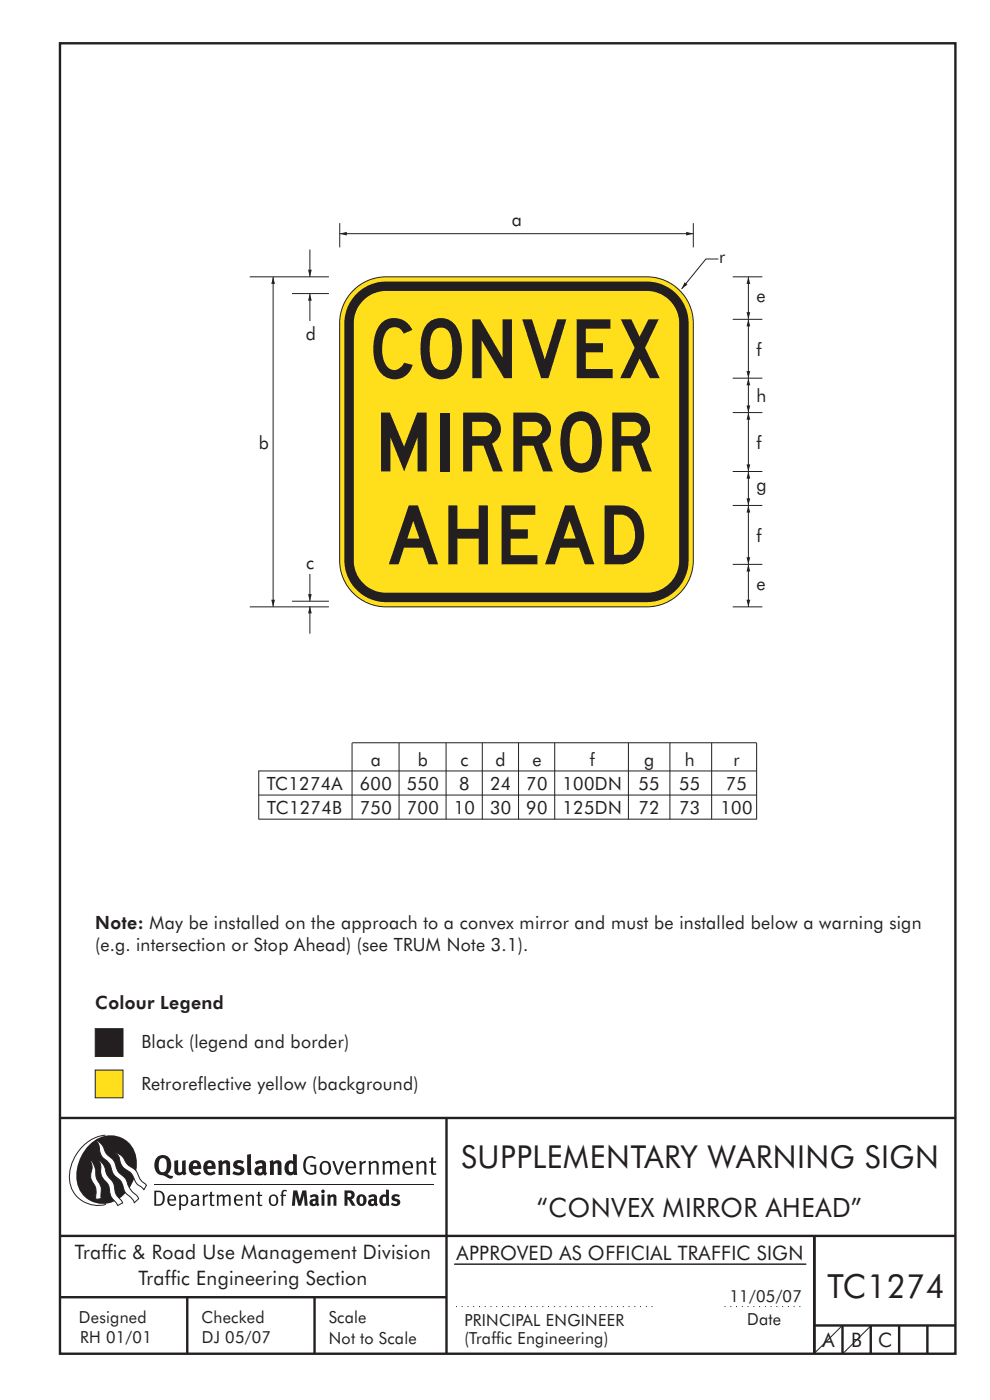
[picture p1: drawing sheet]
<svg xmlns="http://www.w3.org/2000/svg" width="210mm" height="297mm" viewBox="0 0 210 297" stroke-linecap="round" stroke-linejoin="round" font-family="sans-serif">
<g fill="none" stroke="#231f20" stroke-width=".51">
<path d="M12.7 9.2h190v278h-190zM12.7 237.2h190M94.7 237.1v50.1M12.7 262.2h190.1M12.7 275.2h82M39.7 275.2v12M66.7 275.2v12M172.7 262.2v25M172.7 281.2h30M178.7 281.2v6M184.7 281.2v6M190.7 281.2v6"/>
<path d="M196.7 281.2v6"/>
</g>
<path d="M96.4 268.2h74.6" fill="none" stroke="#231f20" stroke-width=".21"/>
<path d="M96.7 277.2h42.6" fill="none" stroke="#231f20" stroke-width=".21" stroke-dasharray=".2 1" stroke-linecap="butt"/>
<g fill="#231f20">
<path d="M64.9 245.6a1.61 1.61 0 0 1 2.1 0l-.2 .3a1.17 1.17 0 0 0-1.4-.2 1.17 1.17 0 0 0-.6 1.3 1.42 1.42 0 0 0 1.2 1.8l.7-.1v-1.2h-.8l-.1-.4h1.3v1.8a1.82 1.82 0 0 1-2.2 0 1.82 1.82 0 0 1-.6-2.1l.2-.7z" fill-rule="evenodd"/>
<path d="M68.2 246.5a1.77 1.77 0 0 0 .4 2.7 1.39 1.39 0 0 0 1.4-.5 1.39 1.39 0 0 0 .2-1.5 1.19 1.19 0 0 0-2-.7zM68.5 246.8a.83 .83 0 0 1 1 .1 .83 .83 0 0 1 .2 .9 .75 .75 0 0 1-.6 1.1 .75 .75 0 0 1-.8-.9v-.9z" fill-rule="evenodd"/>
<path d="M70.5 246.3h.4l.8 2.4 .8-2.4h.5l-1.1 2.9h-.4z" fill-rule="evenodd"/>
<path d="M73.6 246.7a1.74 1.74 0 0 0 .5 2.5l.9-.1 .5-.2-.2-.3a.89 .89 0 0 1-1.1 .2 .89 .89 0 0 1-.4-1h1.7a1.15 1.15 0 0 0-.4-1.4 1.15 1.15 0 0 0-1.5 .3zM74 246.8a.67 .67 0 0 1 .8-.1 .67 .67 0 0 1 .3 .8h-1.3z" fill-rule="evenodd"/>
<path d="M76.2 246.4l.4-.1 .1 .4 .5-.4h.5l-.2 .5a.61 .61 0 0 0-.8 .6v1.8h-.4z" fill-rule="evenodd"/>
<path d="M78.1 246.4l.5-.1 .1 .4a.89 .89 0 0 1 .9-.4 .89 .89 0 0 1 .7 .7v2.2h-.4v-2.2l-.1-.2-.3-.1-.8 .3v2.2h-.4z" fill-rule="evenodd"/>
<path d="M81.1 246.4l.4-.1 .1 .4a.83 .83 0 0 1 .8-.4 .83 .83 0 0 1 .7 .4 .86 .86 0 0 1 .9-.4 .86 .86 0 0 1 .7 .7v2.2h-.4l-.1-2.4a.5 .5 0 0 0-.8 .1l-.2 .2v2.1h-.5v-2.3l-.4-.2-.7 .3v2.2h-.4z" fill-rule="evenodd"/>
<path d="M85.7 246.7a1.74 1.74 0 0 0 .5 2.5l.9-.1 .5-.2-.2-.3a.89 .89 0 0 1-1.1 .2 .89 .89 0 0 1-.4-1h1.7a1.15 1.15 0 0 0-.5-1.4 1.15 1.15 0 0 0-1.4 .3zM86 246.8a.67 .67 0 0 1 .9-.1 .67 .67 0 0 1 .3 .8h-1.3z" fill-rule="evenodd"/>
<path d="M88.3 246.4l.4-.1 .1 .4a.89 .89 0 0 1 .9-.4 .89 .89 0 0 1 .7 .7v2.2h-.4v-2.2l-.1-.2-.3-.1-.8 .3v2.2h-.4z" fill-rule="evenodd"/>
<path d="M91.5 245.6l.4-.1v.8h.7l-.2 .4h-.5v2.1l.1 .1h.5l.1 .3a.71 .71 0 0 1-1.2-.6v-1.9h-.3v-.4h.3z" fill-rule="evenodd"/>
<path d="M37 246.3l.8-.2v2a.46 .46 0 0 0 .2 .6 .46 .46 0 0 0 .6-.2v-2.2l.8-.2v2.4l.2 .5-.6 .3-.2-.3a1.03 1.03 0 0 1-1.2 .3 1.03 1.03 0 0 1-.6-1.1z" fill-rule="evenodd"/>
<path d="M40.4 246.5a1.64 1.64 0 0 0 0 2.3 1.64 1.64 0 0 0 2.3 .1l-.4-.4a.78 .78 0 0 1-.9 .2 .78 .78 0 0 1-.5-.7h1.8a1.37 1.37 0 0 0-.6-1.7 1.37 1.37 0 0 0-1.7 .2zM41 246.9a.48 .48 0 0 1 .7-.1 .48 .48 0 0 1 .2 .6h-1z" fill-rule="evenodd"/>
<path d="M43.5 246.5a1.65 1.65 0 0 0-.2 2 1.65 1.65 0 0 0 1.9 .7l.5-.3-.3-.4a.78 .78 0 0 1-.9 .3 .78 .78 0 0 1-.5-.8h1.8a1.37 1.37 0 0 0-.6-1.7 1.37 1.37 0 0 0-1.7 .2zM44.1 246.9a.48 .48 0 0 1 .6-.1 .48 .48 0 0 1 .2 .6h-.9z" fill-rule="evenodd"/>
<path d="M46.3 246.3l.7-.2 .1 .4a.95 .95 0 0 1 1-.3 .95 .95 0 0 1 .7 .8v2.3h-.8v-2.3l-.3-.2-.5 .3v2.2h-.8z" fill-rule="evenodd"/>
<path d="M49.7 246.5a1.73 1.73 0 0 1 2-.1l-.2 .5-.6-.2a.42 .42 0 0 0-.6 .3l.2 .2a1.23 1.23 0 0 1 1.4 1.1 1.47 1.47 0 0 1-2.3 .9l-.3-.2 .3-.6 .7 .3a.47 .47 0 0 0 .7-.3 .87 .87 0 0 0-1-.5l-.4-.2-.1-.4z" fill-rule="evenodd"/>
<path d="M54.1 246.5l.3 .6 .3-.2a.62 .62 0 0 1 .9 .1v.4a1.21 1.21 0 0 0-1.3 .3 1.21 1.21 0 0 0-.2 1.3 1.19 1.19 0 0 0 1.7 0l.5 .4 .4-.5-.3-.3v-1.4a.96 .96 0 0 0-1.3-1.1zM55 248l.6-.1v.7a.43 .43 0 0 1-.6 .1 .43 .43 0 0 1 0-.7z" fill-rule="evenodd"/>
<path d="M57.2 246.3l.7-.2 .1 .4a.95 .95 0 0 1 1-.3 .95 .95 0 0 1 .7 .8v2.3h-.8v-2.3l-.3-.2-.5 .3v2.2h-.8z" fill-rule="evenodd"/>
<path d="M62.2 244.8v1.5a1.29 1.29 0 0 0-1.4 .2 1.29 1.29 0 0 0-.5 1.3 1.24 1.24 0 0 0 .5 1.3 1.24 1.24 0 0 0 1.5 0l.1 .2h.7l-.1-4.4zM61.5 246.9l.4-.1 .3 .2v1.5l-.3 .1a.48 .48 0 0 1-.6-.4 1.52 1.52 0 0 1 .2-1.3z" fill-rule="evenodd"/>
<path d="M52.4 245l.8-.2 .2 4.5h-.8l-.1-.2z" fill-rule="evenodd"/>
</g>
<path d="M22.4 240.8a9 9 0 0 0-7.4 10.9 6.2 6.2 0 0 0 7.5 3.8M32.7 251.4h59.4" fill="none" stroke="#231f20" stroke-width=".21"/>
<path d="M19.1 242.7a5.7 5.7 0 0 1 6.5-1.4 5.7 5.7 0 0 1 3.4 5.7 8.6 8.6 0 0 1-6.2 8.3 5.7 5.7 0 0 1-6.5-7 9.9 9.9 0 0 1 2.8-5.6z" fill-rule="evenodd" fill="#231f20"/>
<path d="M24.4 244.5a3.1 3.1 0 0 1 2.3 2.2l.8 .7a3.2 3.2 0 0 1 2 2.4l.4 .6 1.2 1.1-.6 .9-.2-.3a3.5 3.5 0 0 1-1.9-2.1 3.8 3.8 0 0 0-2.1-2.2 3.5 3.5 0 0 1-1-2.2zM20.4 241.9a3.4 3.4 0 0 1 1.9 2.4l.7 .9a3.3 3.3 0 0 1 1.7 2.6 4.4 4.4 0 0 0 1.7 2l.3 .3a6.1 6.1 0 0 0 2.5 3.7l.2 .5-.9 .9a6.1 6.1 0 0 0-1.9-2.3l-.4-.7a3.6 3.6 0 0 0-1.9-2.8l-.6-1a3.6 3.6 0 0 0-1.9-2.8 3.7 3.7 0 0 1-.8-2.4zM21 246.1a3.4 3.4 0 0 1 1.5 2.7l.6 1a3.8 3.8 0 0 1 1.4 3.1l.3 .7 1.2 1.6-1 .5-.5-.7a3.2 3.2 0 0 1-1.3-2.8 4.3 4.3 0 0 0-1.4-2.2 4.7 4.7 0 0 1-.5-3zM19.2 246.1a5.1 5.1 0 0 1 1.2 3.7l.3 .7a3.1 3.1 0 0 1 .7 2.9l.1 .9-1.1 .2-.1-.8a3.5 3.5 0 0 0-.9-3.3 3.6 3.6 0 0 1 .1-2.5z" fill-rule="evenodd" fill="#fff" stroke="#231f20" stroke-width=".21"/>
<g fill="#231f20">
<path d="M33.4 245.5a2.51 2.51 0 0 0 .4 3.7l.8 .1a2.78 2.78 0 0 0 2 .7l.2-.6h-.6l-.7-.3a2.56 2.56 0 0 0 0-3.8 1.83 1.83 0 0 0-2.1 .2zM34 245.8a.87 .87 0 0 1 1 .1 .87 .87 0 0 1 .4 .9v.4a1.17 1.17 0 0 1-.9 1.5l-.3-.1a2.38 2.38 0 0 1-.2-2.8z" fill-rule="evenodd"/>
<path d="M33.1 252.9v2.6a1.12 1.12 0 0 0 1.2-.3 1.12 1.12 0 0 0 .2-1.2l-.1-.5-.3-.5zM32.7 252.6h1.1a1.67 1.67 0 0 1 1.2 1.6 1.67 1.67 0 0 1-1.3 1.6h-1zM36.1 253.9l-.2 .5h1.1a.55 .55 0 0 0-.3-.6 .55 .55 0 0 0-.6 .1zM35.8 253.7a.95 .95 0 0 1 1.2-.1 .95 .95 0 0 1 .4 1.1h-1.5a.72 .72 0 0 0 .4 .8 .72 .72 0 0 0 .9-.2l.1 .3a1.15 1.15 0 0 1-1.5 0 1.15 1.15 0 0 1-.2-1.5zM38.4 254.1v1.1a.7 .7 0 0 0 .9 .2 .7 .7 0 0 0 .2-.9 .61 .61 0 0 0-.4-.7 .61 .61 0 0 0-.7 .3zM38 253.5l.3-.1 .1 .4a.95 .95 0 0 1 1.2-.2 .95 .95 0 0 1 .3 1.2 .92 .92 0 0 1-.5 .9 .92 .92 0 0 1-1-.1v1.1l-.4 .1zM40.9 254.8a.5 .5 0 0 0 .2 .8 .5 .5 0 0 0 .7-.4v-.6zM40.5 253.7a1 1 0 0 1 1.7 .3v1.4l.2 .2-.2 .3-.3-.4a.78 .78 0 0 1-1.4 0 .78 .78 0 0 1 .8-1.1h.5a.58 .58 0 0 0-.3-.7 .58 .58 0 0 0-.7 .2zM43 253.5l.3-.1 .1 .4 .3-.3 .5-.1-.2 .4a.52 .52 0 0 0-.6 .5v1.5h-.4zM44.6 252.9l.4-.1-.1 .7h.6l-.1 .2h-.5v1.5a.35 .35 0 0 0 .6 .3v.3a.57 .57 0 0 1-.6 .1 .57 .57 0 0 1-.3-.6v-1.6h-.3v-.2h.3zM45.9 253.5l.4-.1 .1 .4 .2-.2a.64 .64 0 0 1 1 .2 .7 .7 0 0 1 .8-.4 .7 .7 0 0 1 .5 .6v1.8h-.4v-1.7l-.2-.4-.7 .4v1.7h-.3v-1.7a.38 .38 0 0 0-.3-.4 .38 .38 0 0 0-.5 .2l-.1 .2v1.7h-.4zM50.2 253.9l-.2 .5h1.1a.55 .55 0 0 0-.2-.6 .55 .55 0 0 0-.7 .1zM49.9 253.7a.95 .95 0 0 1 1.2-.1 .95 .95 0 0 1 .4 1.1h-1.5a.72 .72 0 0 0 .4 .8 .72 .72 0 0 0 .9-.2l.1 .3a1.15 1.15 0 0 1-1.5 0 1.15 1.15 0 0 1-.2-1.5zM52.1 253.5l.3-.1 .1 .4a.72 .72 0 0 1 .8-.4 .72 .72 0 0 1 .6 .6v1.8h-.4v-1.6a.45 .45 0 0 0-.3-.5 .45 .45 0 0 0-.5 .2l-.2 .2v1.7h-.3zM54.7 252.9l.4-.1v.7h.6l-.1 .2h-.5v1.5a.35 .35 0 0 0 .5 .3v.3a.57 .57 0 0 1-.6 .1 .57 .57 0 0 1-.3-.6v-1.6h-.3v-.2h.3zM57.6 253.8l-.2 .8a.65 .65 0 0 0 .3 .8 .65 .65 0 0 0 .8-.2l.1-.1a.93 .93 0 0 0-.7-1.4zM57.3 253.7a1.12 1.12 0 0 1 1.4 0 1.12 1.12 0 0 1 .2 1.5 1.01 1.01 0 0 1-1.2 .6 1.01 1.01 0 0 1-.7-1.2zM59.9 252.6l.5-.2 .5 .1-.2 .3-.3-.1-.3 .2v.6h.6l-.1 .2h-.5v2.1h-.4v-2.1h-.2v-.2h.2zM62.2 252.5l-.3 3.3h.7l.1-2.3 .6 2.3h.5l.7-2.3 .1 2.3h.7l-.3-3.3h-.9l-.5 2.2-.5-2.2zM65.7 253.7l.3 .4a.51 .51 0 0 1 .5-.3 .51 .51 0 0 1 .4 .4v.1a.88 .88 0 0 0-1.1 .3 .88 .88 0 0 0 .2 1.2 .9 .9 0 0 0 1.1-.2l.3 .3 .4-.4-.3-.3v-1a.87 .87 0 0 0-.4-.9 .87 .87 0 0 0-1 .2zM66.4 254.8l.5-.1v.6l-.1 .1h-.3l-.2-.2zM68.2 253.4v2.4h.6v-2.5zM68.1 252.7a.4 .4 0 0 0 .8 0 .4 .4 0 0 0-.8 0zM69.4 253.5l.1 2.3h.6v-1.7a.33 .33 0 0 1 .4-.2 .33 .33 0 0 1 .2 .3v1.6h.7v-1.8a.75 .75 0 0 0-.6-.6 .75 .75 0 0 0-.8 .2v-.3zM73.1 252.5v3.3h.6v-1.4l.3 .3 .7 1.1h.7l-.9-1.4a.94 .94 0 0 0 .7-1 .94 .94 0 0 0-.9-.9zM73.7 253.1a.51 .51 0 0 1 .7 .1 .51 .51 0 0 1-.1 .7h-.6zM75.9 253.7a1.19 1.19 0 0 0-.1 1.7 1.19 1.19 0 0 0 1.7 0 1.19 1.19 0 0 0 0-1.6 1.19 1.19 0 0 0-1.6-.1zM76.5 253.9l.2-.1a.99 .99 0 0 1 0 1.6 1.06 1.06 0 0 1-.2-1.5zM78.1 253.7l.3 .4a.51 .51 0 0 1 .5-.3 .51 .51 0 0 1 .4 .4v.1a.88 .88 0 0 0-1.1 .3 .88 .88 0 0 0 .2 1.2 .9 .9 0 0 0 1.1-.2l.3 .3 .4-.4-.2-.3v-1a.87 .87 0 0 0-.5-.9 .87 .87 0 0 0-1 .2zM78.9 254.8l.4-.1v.6l-.1 .1h-.3l-.2-.2zM81.9 252.3v1.2a1.2 1.2 0 0 0-1.4 .6 1.2 1.2 0 0 0 .2 1.4l.5 .3 .8-.1v.1h.6l-.1-3.4zM81.4 253.9l.5 .1-.1 1.2a.46 .46 0 0 1-.5 0 .46 .46 0 0 1-.2-.6zM83.3 253.5a.79 .79 0 0 0-.2 1 .79 .79 0 0 0 1 .4 .33 .33 0 0 1 0 .5 .33 .33 0 0 1-.5-.1l-.5-.2-.2 .5a1.15 1.15 0 0 0 1.2 .3 1.15 1.15 0 0 0 .8-1 1.49 1.49 0 0 0-1.2-.8 .4 .4 0 0 1 .3-.3 .4 .4 0 0 1 .4 .1l.2 .1 .2-.4a1.47 1.47 0 0 0-1.5-.1z" fill-rule="evenodd"/>
</g>
<path d="M153.7 277.2h16.7" fill="none" stroke="#231f20" stroke-width=".21" stroke-dasharray=".2 1" stroke-linecap="butt"/>
<path d="M178.6 281.2l-5.9 5.9" fill="none" stroke="#231f20" stroke-width=".21"/>
<path d="M74.5 62a9.8 9.8 0 0 1 7.4-3.3h55.3a9.9 9.9 0 0 1 9.9 9.9v50.3a9.9 9.9 0 0 1-9.9 9.8h-55.3a9.9 9.9 0 0 1-9.9-9.8v-50.3a9.8 9.8 0 0 1 2.5-6.6z" fill-rule="evenodd" fill="#ffdf1b" stroke="#231f20" stroke-width=".21"/>
<path d="M75.6 62.3a8.8 8.8 0 0 1 6.3-2.6h55.3a8.9 8.9 0 0 1 8.9 8.9v50.3a8.9 8.9 0 0 1-8.9 8.8h-55.3a8.9 8.9 0 0 1-8.9-8.8v-50.3a8.8 8.8 0 0 1 2.6-6.3z" fill-rule="evenodd" fill="#231f20"/>
<path d="M77.1 63.7a6.8 6.8 0 0 1 4.8-2h55.3a6.9 6.9 0 0 1 6.9 6.9v50.3a6.9 6.9 0 0 1-6.9 6.8h-55.3a6.9 6.9 0 0 1-6.9-6.8v-50.3a6.8 6.8 0 0 1 2.1-4.9z" fill-rule="evenodd" fill="#ffdf1b"/>
<path d="M155.4 119.7h6.3M158.7 119.7v9" fill="none" stroke="#231f20" stroke-width=".21"/>
<g fill="#231f20">
<path d="M158.7 119.7l.4 1.5h-.7z"/>
<path d="M158.4 127.2h.7l-.4 1.5z"/>
</g>
<path d="M158.7 107.2v12.5" fill="none" stroke="#231f20" stroke-width=".21"/>
<g fill="#231f20">
<path d="M158.7 107.2l.4 1.5h-.7z"/>
<path d="M158.4 118.2h.7l-.4 1.5z"/>
</g>
<path d="M72.1 49.6h75M147.1 47.3v5.2" fill="none" stroke="#231f20" stroke-width=".21"/>
<g fill="#231f20">
<path d="M72.1 49.6l1.5-.4v.8z"/>
<path d="M145.5 49.2l1.6 .4-1.6 .4z"/>
</g>
<path d="M152.4 54.9h-2.7l-5.1 6.4" fill="none" stroke="#231f20" stroke-width=".21"/>
<path d="M145.2 59.9l.6 .5-1.2 .9z" fill="#231f20"/>
<path d="M155.4 107.2h6.3M158.7 100v7.2" fill="none" stroke="#231f20" stroke-width=".21"/>
<g fill="#231f20">
<path d="M158.7 100l.4 1.5h-.7z"/>
<path d="M158.4 105.7h.7l-.4 1.5z"/>
</g>
<path d="M155.4 58.7h6.3M158.7 58.7v9" fill="none" stroke="#231f20" stroke-width=".21"/>
<g fill="#231f20">
<path d="M158.7 58.7l.4 1.5h-.7z"/>
<path d="M158.4 66.2h.7l-.4 1.5z"/>
</g>
<path d="M155.4 67.7h6.3M158.7 67.7v12.5M155.4 80.2h6.3" fill="none" stroke="#231f20" stroke-width=".21"/>
<g fill="#231f20">
<path d="M158.7 67.7l.4 1.5h-.7z"/>
<path d="M158.4 78.7h.7l-.4 1.5z"/>
</g>
<path d="M158.7 87.5v12.5M155.4 100h6.3" fill="none" stroke="#231f20" stroke-width=".21"/>
<g fill="#231f20">
<path d="M158.7 87.5l.4 1.5h-.7z"/>
<path d="M158.4 98.5h.7l-.4 1.5z"/>
</g>
<path d="M155.4 87.5h6.3M158.7 80.2v7.3" fill="none" stroke="#231f20" stroke-width=".21"/>
<g fill="#231f20">
<path d="M158.7 80.2l.4 1.5h-.7z"/>
<path d="M158.4 86h.7l-.4 1.5z"/>
</g>
<path d="M72.1 47.3v5.2M65.7 128.6v5.8M155.4 128.7h6.3" fill="none" stroke="#231f20" stroke-width=".21"/>
<path d="M65.7 128.6l.4 1.5h-.8z" fill="#231f20"/>
<path d="M53 58.7h16.8M61.9 62.3h7.9M65.7 62.3v5.8M53 128.7h16.8M61.9 127.5h7.9" fill="none" stroke="#231f20" stroke-width=".21"/>
<path d="M65.7 62.3l.4 1.5h-.8z" fill="#231f20"/>
<path d="M65.7 52.9v5.8" fill="none" stroke="#231f20" stroke-width=".21"/>
<path d="M65.3 57.2h.8l-.4 1.5z" fill="#231f20"/>
<path d="M65.7 121.8v5.7" fill="none" stroke="#231f20" stroke-width=".21"/>
<path d="M65.3 126h.8l-.4 1.5z" fill="#231f20"/>
<path d="M57.9 58.7v70" fill="none" stroke="#231f20" stroke-width=".21"/>
<g fill="#231f20">
<path d="M57.9 58.7l.4 1.5h-.8z"/>
<path d="M57.5 127.2h.8l-.4 1.5z"/>
</g>
<g fill="none" stroke="#231f20" stroke-width=".21">
<path d="M74.7 157.6v16.2M74.7 157.6h85.8M84.7 157.6v16.2M94.6 157.6v16.2M102.3 157.6v16.2M110 157.6v16.2M117.7 157.6v16.2M133.3 157.6v16.2M142.1 157.6v16.2M151 157.6v16.2M160.5 157.6v16.2M54.9 163.6h105.6"/>
<path d="M54.9 168.7h105.6M54.9 173.8h105.6M54.9 163.5v10.3M184.8 281.2l-6 5.9"/>
</g>
<path d="M20.2 227h5.9v5.9h-5.9z" fill-rule="evenodd" fill="#ffdf1b" stroke="#231f20" stroke-width=".21"/>
<path d="M20.2 218.2h5.9v5.9h-5.9z" fill-rule="evenodd" fill="#231f20" stroke="#231f20" stroke-width=".21"/>
<g font-size="12.5" fill="#231f20">
<text x="79.1" y="80.2">CONVEX</text>
<text x="80.8" y="100">MIRROR</text>
<text x="82.5" y="119.7">AHEAD</text>
</g>
<text font-size="7.1" fill="#231f20" x="175.5" y="275.3">TC1274</text>
<text font-size="6.7" fill="#231f20" x="97.9" y="247.8">SUPPLEMENTARY WARNING SIGN</text>
<text font-size="5.6" fill="#231f20" x="113.9" y="258.1">“CONVEX MIRROR AHEAD”</text>
<g font-size="4.2" fill="#231f20">
<text x="15.9" y="267">Traffic &amp; Road Use Management Division</text>
<text x="96.9" y="267.2">APPROVED AS OFFICIAL TRAFFIC SIGN</text>
<text x="29.4" y="272.6">Traffic Engineering Section</text>
<text x="174.4" y="285.8">A</text>
<text x="180.6" y="285.8">B</text>
<text x="186.3" y="285.8">C</text>
</g>
<g font-size="3.9" fill="#231f20">
<text x="108.6" y="47.8">a</text>
<text x="152.5" y="55.8">r</text>
<text x="160.5" y="64.1">e</text>
<text x="64.9" y="72.2">d</text>
<text x="160.5" y="75.5">f</text>
<text x="160.5" y="85.3">h</text>
<text x="54.9" y="95.2">b</text>
<text x="160.5" y="95.3">f</text>
<text x="160.5" y="104.1">g</text>
<text x="160.5" y="115">f</text>
<text x="65" y="120.8">c</text>
<text x="160.5" y="125.1">e</text>
<text x="56.6" y="167.6">TC1274A</text>
<text x="76.3" y="167.5">600</text>
<text x="78.7" y="162.4">a</text>
<text x="86.3" y="167.5">550</text>
<text x="88.6" y="162.4">b</text>
<text x="97.4" y="167.5">8</text>
<text x="97.7" y="162.4">c</text>
<text x="104" y="167.5">24</text>
<text x="105.1" y="162.4">d</text>
<text x="111.6" y="167.5">70</text>
<text x="112.9" y="162.4">e</text>
<text x="119.3" y="167.5">100DN</text>
<text x="125.1" y="162.4">f</text>
<text x="135.4" y="167.5">55</text>
<text x="136.6" y="162.4">g</text>
<text x="144.1" y="167.5">55</text>
<text x="145.3" y="162.4">h</text>
<text x="154" y="167.5">75</text>
<text x="155.6" y="162.4">r</text>
<text x="56.7" y="172.7">TC1274B</text>
<text x="76.3" y="172.7">750</text>
<text x="86.3" y="172.7">700</text>
<text x="96.3" y="172.7">10</text>
<text x="104" y="172.7">30</text>
<text x="111.6" y="172.7">90</text>
<text x="119.3" y="172.7">125DN</text>
<text x="135.4" y="172.7">72</text>
<text x="144.1" y="172.7">73</text>
<text x="152.8" y="172.7">100</text>
<text x="20.2" y="197.1">Note: May be installed on the approach to a convex mirror and must be installed below a warning sign</text>
<text x="20.2" y="201.7">(e.g. intersection or Stop Ahead) (see TRUM Note 3.1).</text>
<text x="20.2" y="214.1">Colour Legend</text>
<text x="30" y="222.4">Black (legend and border)</text>
<text x="30" y="231.2">Retroreflective yellow (background)</text>
</g>
<g font-size="3.5" fill="#231f20">
<text x="16.7" y="280.6">Designed</text>
<text x="42.7" y="280.6">Checked</text>
<text x="69.7" y="280.6">Scale</text>
<text x="98.5" y="281.3">PRINCIPAL ENGINEER</text>
<text x="154.7" y="276.2">11/05/07</text>
<text x="158.5" y="281.2">Date</text>
<text x="17" y="284.8">RH 01/01</text>
<text x="42.8" y="284.8">DJ 05/07</text>
<text x="69.7" y="285.2">Not to Scale</text>
<text x="98.5" y="285.1">(Traffic Engineering)</text>
</g>
</svg>
